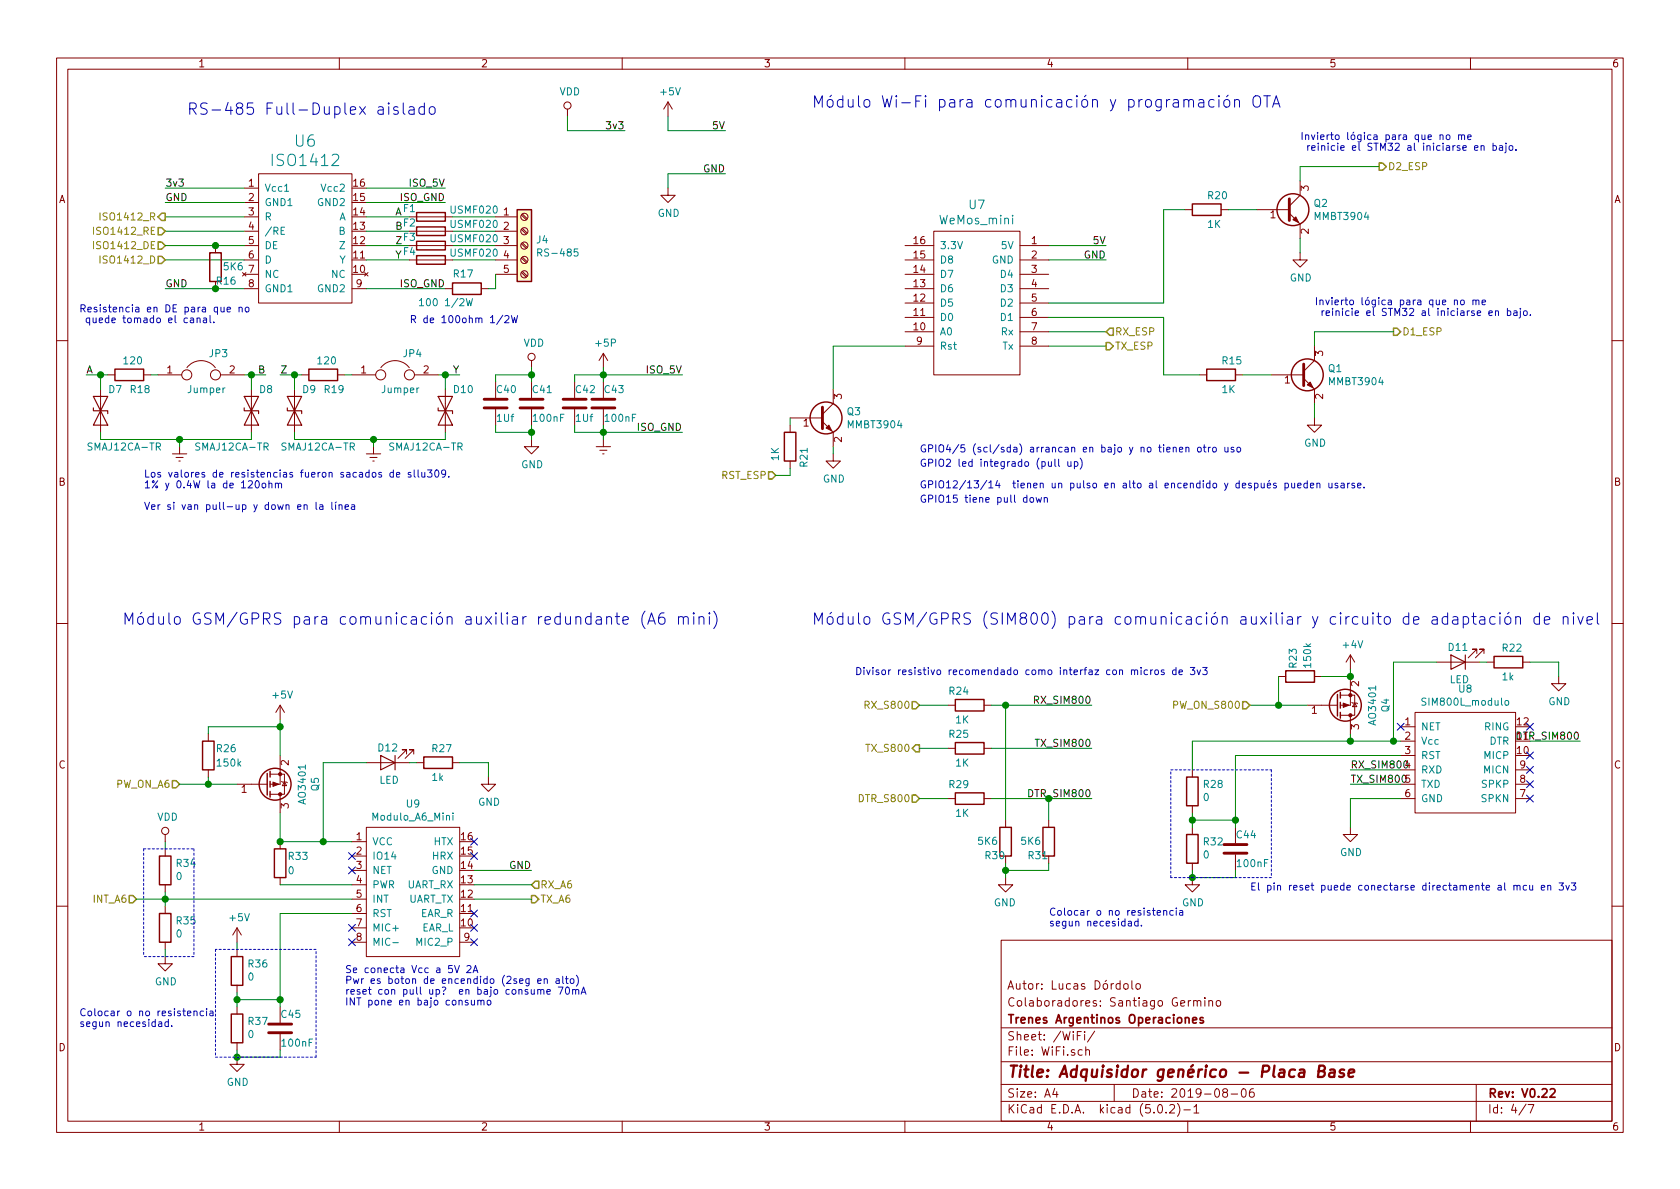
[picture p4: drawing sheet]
<svg xmlns="http://www.w3.org/2000/svg" width="297mm" height="210mm" viewBox="0 0 297 210" stroke-linecap="round" stroke-linejoin="round" font-family="sans-serif">
<g fill="none" stroke="#840000" stroke-width=".18">
<path d="M10 10.3h277v189.9h-277zM12 12.2h273v186.1h-273zM60 10.3v1.9M100.3 19.3v1.3M110 10.3v1.9M118.1 18l-.8 1.3M118.1 18v2.6M118.1 18l.8 1.3M160 10.3v1.9M210 10.3v1.9M260 10.3v1.9M43.2 33.3h2.5"/>
<path d="M43.2 35.8h2.5M43.2 38.3h2.5M45.7 30.7h16.5v22.9h-16.5zM73.7 38.3h6.3M87.6 38.3h3.8M92.2 38l.8 .9M92.4 37.8l.8 .9M118.1 33.3v1.2h1.3l-1.3 1.3-1.3-1.3h1.3M209.5 37.1h1.3M215.9 37.1h1.3M222.2 37.1h5.8M228 37.7l1.9 1.9v2.6"/>
<path d="M229.9 32v2.5l-1.9 1.9M38.1 43.4v1.3M38.1 49.8v1.2M42.9 48.2l.6 .6M43.2 40.9h2.5M43.2 43.4h2.5M43.2 46h2.5M43.2 48.5h2.5M43.2 51h2.5M43.5 48.2l-.6 .6M62.2 51h2.6M64.5 48.2l.6 .6"/>
<path d="M65.1 48.2l-.6 .6M72.4 46h7.6M73.7 40.9h6.3M73.7 43.4h6.3M78.7 51h1.3M85.1 51h1.3M87.6 40.9h3.8M87.6 43.4h3.8M87.6 46h3.8M87.6 48.5h3.8M92.2 48.2l.8 .8M92.2 45.6l.8 .9"/>
<path d="M92.2 43.1l.8 .8M92.2 40.6l.8 .8M92.4 48l.8 .8M92.4 45.5l.8 .8M92.4 42.9l.8 .9M92.4 40.4l.8 .8M160 43.4h5.1M160 46h5.1M160 48.5h5.1M160 51h5.1M160 58.7h5.1M160 56.1h5.1"/>
<path d="M160 53.6h5.1M165.1 40.9h15.2v25.4h-15.2zM180.3 43.4h5.1M180.3 46h5.1M180.3 48.5h5.1M180.3 51h5.1M180.3 58.7h5.1M180.3 56.1h5.1M180.3 53.6h5.1M229.9 44.7v1.3h1.2l-1.2 1.2-1.3-1.2h1.3M10 60.2h2M17.8 68.8v7.6"/>
<path d="M19 66.3h1.3M25.4 66.3h1.3M27.9 66.3h4.2M31.7 79v1.3M33 65a3.2 3.2 0 0 1 5.1 0M39 66.3h4.2M44.4 68.8v7.6M52.1 68.8v7.6M53.3 66.3h1.3M59.7 66.3h1.3M62.2 66.3h4.2M66 79v1.3"/>
<path d="M67.3 65a3.2 3.2 0 0 1 5.1 0M73.3 66.3h4.2M78.7 68.8v7.6M87.6 67.6v2.8M87.6 72.4v2.8M94 77.7v1.3h1.2l-1.2 1.3-1.3-1.3h1.3M94 63.7v1.3M94 67.6v2.8M94 72.4v2.8M101.6 67.6v2.8M101.6 72.4v2.8M105.4 79h2.5"/>
<path d="M106 79.6h1.3M106.7 62.5v2.5M106.7 67.6v2.8M106.7 72.4v2.8M106.7 77.7v1.3M106.7 62.5l-.8 1.2M106.7 62.5l.7 1.2M139.7 73.9h5.7M139.7 75.2v1.2M145.4 74.5l1.9 1.9v2.6M147.3 68.8v2.6l-1.9 1.9M160 61.2h5.1"/>
<path d="M180.3 61.2h5.1M212.1 66.3h1.3M218.4 66.3h1.3M224.8 66.3h5.7M230.5 66.9l1.9 1.9v2.6M232.4 73.9v1.3h1.3l-1.3 1.2-1.3-1.2h1.3M232.4 61.2v2.5l-1.9 2M285 60.2h2M30.5 80.3h2.5M31.1 80.9h1.3M31.6 81.5h.3M64.8 80.3h2.5"/>
<path d="M65.4 80.9h1.3M65.9 81.5h.3M106.6 80.3h.2M139.7 81.5v1.3M147.3 80.3v1.2h1.3l-1.3 1.3-1.3-1.3h1.3M10 110.3h2M226.1 119.6h1.2M232.4 119.6h1.3M238.8 115.8l-.8 1.3M238.8 115.8v2.6M238.8 119.6v5.1h-1.8M238.8 115.8l.7 1.3"/>
<path d="M254 117.1h7.6M261.1 115.6v-.8h-.8h.8l-1.5 1.5M262.4 115.6v-.8h-.8h.8l-1.5 1.5M262.9 117.1h1.3M269.2 117.1h1.3M275.6 119.6v1.3h1.3l-1.3 1.3-1.3-1.3h1.3M285 110.3h2M36.8 129.8v1.3M36.8 136.1v1.3M41.9 138.7h5.3M47.8 136.9h2.5v3.6h-.8M49.5 133.6v5.1h-1.7"/>
<path d="M49.5 124.7l-.7 1.3M49.5 124.7v2.5M49.5 124.7l.8 1.3M49.8 138.2l.1 .1h.8l.1 .1M50.3 138.3l.4 .6h-.8zM64.8 134.9h7.6M71.9 133.3v-.7h-.8h.8l-1.5 1.5M73.2 133.3v-.7h-.8h.8l-1.6 1.5M73.7 134.9h1.2M80 134.9h1.3M86.4 137.4v1.3h1.2l-1.2 1.2-1.3-1.2h1.3M167.6 124.7h1.3"/>
<path d="M167.6 132.3h1.3M174 124.7h1.3M174 132.3h1.3M210.8 136.1v1.3M231.1 124.7h5.4M237 122.9h2.5v3.6h-.7M237 126.5h1.8M238.8 126.5v3.3M239 124.2l.1 .1h.8l.1 .2M239.5 124.3l.4 .7h-.8zM247.6 128.5h2.6M247.6 131.1h2.6"/>
<path d="M247.6 133.6h2.6M247.6 136.1h2.6M247.6 138.7h2.6M250.2 126h17.8v17.8h-17.8zM268 136.1h2.5M268 138.7h2.5M29.2 147.6v1.2M29.2 150.1v1.3M29.2 156.5v1.2M47.8 140.5h1.7M49.5 140.5v3.3M49.5 148.8v1.3"/>
<path d="M49.5 155.2v1.3M62.2 148.8h2.6M62.2 151.4h2.6M62.2 153.9h2.6M62.2 156.5h2.6M62.2 159h2.6M64.8 146.3h16.5v22.9h-16.5zM167.6 141.2h1.3M174 141.2h1.3M177.8 155.2v1.3h-1.3l1.3 1.2 1.3-1.2h-1.3M177.8 145v1.3M177.8 151.4v1.2"/>
<path d="M185.4 145v1.3M185.4 151.4v1.2M210.8 155.2v1.3h1.3l-1.3 1.2-1.3-1.2h1.3M210.8 142.5v1.3M210.8 146.3v1.3M210.8 152.6v1.3M218.4 146.3v2.8M218.4 151.1v2.8M238.8 146.3v1.3h1.2l-1.2 1.2-1.3-1.2h1.3M247.6 141.2h2.6M268 141.2h2.5M10 160.2h2"/>
<path d="M29.2 169.2v1.2h1.3l-1.3 1.3-1.3-1.3h1.3M29.2 160.3v1.2M29.2 166.6v1.3M41.9 164.1v2.5M41.9 167.9v1.3M41.9 174.2v1.3M41.9 178v1.3M41.9 164.1l-.8 1.2M41.9 164.1l.8 1.2M49.5 178v2.8M62.2 161.5h2.6M62.2 164.1h2.6"/>
<path d="M62.2 166.6h2.6M81.3 166.6h2.5M177 166.3h108v32h-108zM198.8 174.1l.2-.2 .4 .2v.7l-.2 .1-.4-.1zM200.1 173.4v1.3l.2 .2M200.9 174.1l.2-.2 .4 .2v.7l-.2 .1-.4-.1zM210.5 176.9l-.4 .3M211 177.1l.1-.1a.37 .37 0 0 1 .6 .1v.8M211 176.9v1M211.7 177.1l.2-.2 .3 .1 .1 .9M213 176.4v.2M213 176.9v1"/>
<path d="M213.7 177.1l.1-.1a.37 .37 0 0 1 .6 .1v.8M213.7 176.9v1M215.1 177.1l.2-.2 .4 .2v.7l-.2 .1-.4-.1zM285 160.2h2M41.9 186.9v1.3h1.3l-1.3 1.3-1.3-1.3h1.3M41.9 184.4v1.3M49.5 182.9v2.8M60 198.3v1.9M110 198.3v1.9M160 198.3v1.9M177 194.8h108M177 191.8h108"/>
<path d="M177 187.8h108M177 181.8h108M186.5 192.5l-.4 1h1M186.8 193v1M190.5 183.1h.5M191.2 182.4h-.7v1.5M191.3 185.7l-.4-.1-.3 .3 .1 .6 .2 .1 .4-.1M191.8 182.4v.2M191.8 182.9v1M192 185.7a.37 .37 0 0 1 .6 .1v.8M192 185.1v1.5M193.5 182.3l-1.2 2"/>
<path d="M197 191.8v3M204.8 195.5l.4-.2a.94 .94 0 0 1 0 1.5 .79 .79 0 0 1-.4-1.3zM206.2 196.7v.1M206.8 195.5l.2-.2h.4l.2 .2 .1 .3-.1 .2-.8 .8h.9M208.2 195.1a1.71 1.71 0 0 1 0 2.3M209.3 196.3h1.2M210 198.3v1.9M211.1 195.8l.4-.5v1.5M211.1 196.8h.9M216.5 193.2l-.3-.3 .1-.2a.48 .48 0 0 1 .6-.1l.1 .2-.1 .3-.6 .1a.48 .48 0 0 0 0 .7l.2 .1 .5-.1v-.4l-.2-.3M217.7 193.5h1.1M219.6 192.7l.4-.2a.94 .94 0 0 1 0 1.5 .82 .82 0 0 1-.4-1.3z"/>
<path d="M221.6 192.5a.59 .59 0 0 0-.7 .7l.1 .7 .2 .1 .5-.1 .1-.5-.2-.2-.4-.1-.3 .3M260 198.3v1.9M261 191.8v6.5M269.8 195.2l-1.2 2M270.2 195.3h1l-.6 1.5"/>
<circle cx="100.3" cy="18.7" r=".63"/>
<circle cx="92.7" cy="38.3" r=".63"/>
<circle cx="92.7" cy="46" r=".63"/>
<circle cx="92.7" cy="43.4" r=".63"/>
<circle cx="92.7" cy="40.9" r=".63"/>
<circle cx="92.7" cy="48.5" r=".63"/>
<circle cx="33" cy="66.3" r=".89"/>
<circle cx="38.1" cy="66.3" r=".89"/>
<circle cx="67.3" cy="66.3" r=".89"/>
<circle cx="72.4" cy="66.3" r=".89"/>
<circle cx="94" cy="63.1" r=".63"/>
<circle cx="29.2" cy="146.9" r=".63"/>
</g>
<path d="M210.9 180.4l.7-.1-.1-.3-.4-.1-.2 .2v.7h.6M212.7 180l-.3-.1-.2 .2v.3l.5 .1v.3h-.5M274.1 192.7l.2-.2h.4l.3 .5-1 1h1" fill="none" stroke="#840000" stroke-width=".3"/>
<path d="M233.1 189.4h.7a.5 .5 0 0 0 .4-.4 .5 .5 0 0 0-.3-.6h-.6l-.3 2h.8a.53 .53 0 0 0 .4-.5 .53 .53 0 0 0-.4-.5M235.2 189.2h.7v1.2M236 189.6l-.7 .1a.41 .41 0 0 0-.3 .3 .41 .41 0 0 0 .2 .4l.7-.1M237.7 189.2a.52 .52 0 0 0-.8 .3l.2 .3 .5 .1v.3l-.3 .2-.5-.1M238.5 189.8l.9-.2v-.4l-.6-.1-.3 .3v.9l.2 .1 .5-.1" fill="none" stroke="#840000" stroke-width=".41"/>
<g fill="none" stroke="#008400" stroke-width=".18">
<path d="M29.2 33.3h14M29.2 35.8h14M29.2 38.3h14M64.8 33.3h13.9M64.8 35.8h13.9M64.8 38.3h7.6M80 38.3h7.6M100.3 20.6v2.5h10.2M118.1 20.6v2.5h10.2M128.3 30.7h-10.2v2.6M209.5 37.1h-3.8v16.5h-20.3M217.2 37.1h5"/>
<path d="M243.8 29.5h-13.9v2.5M29.2 43.4h14M29.2 46h14M29.2 40.9h14M29.2 51h14M64.8 43.4h7.6M64.8 46h7.6M64.8 40.9h7.6M64.8 51h13.9M80 43.4h7.6M80 46h7.6M80 40.9h7.6"/>
<path d="M87.6 48.5v2.5h-1.2M185.4 58.7h10.2M185.4 43.4h10.2M185.4 46h10.2M185.4 56.1h20.3v10.2h6.4M229.9 42.2v2.5M246.4 58.7h-14v2.5M15.2 66.3h3.8M17.8 76.4v1.3h26.6v-1.3M17.8 66.3v2.5M26.7 66.3h1.2M31.7 77.7v1.3"/>
<path d="M43.2 66.3h3.8M44.4 66.3v2.5M49.5 66.3h3.8M52.1 76.4v1.3h26.6v-1.3M52.1 66.3v2.5M61 66.3h1.2M66 77.7v1.3M77.5 66.3h3.8M78.7 66.3v2.5M87.6 75.2v1.2h6.4M94 66.3h-6.4v1.3M94 65v2.6"/>
<path d="M94 75.2v2.5M101.6 75.2v1.2h19M106.7 65v2.6M106.7 75.2v2.5M120.6 66.3h-19v1.3M139.7 73.9v1.3M147.3 79v1.3M160 61.2h-12.7v7.6M185.4 61.2h10.2M219.7 66.3h5.1M232.4 71.4v2.5M139.7 82.8v1.3h-2.5"/>
<path d="M226.1 119.6v5.1M238.8 118.4v1.2h-5.1M254 117.1h-7.6v14M261.6 117.1h1.3M270.5 117.1h5.1v2.5M31.7 138.7h10.2M36.8 137.4v1.3M49.5 127.2v6.4M49.5 128.5h-12.7v1.3M64.8 134.9h-7.7v13.9M72.4 134.9h1.3M81.3 134.9h5.1v2.5"/>
<path d="M162.6 124.7h5M162.6 132.3h5M175.3 124.7h17.7M175.3 132.3h17.7M177.8 124.7v20.3M221 124.7h10.1M238.8 129.8v1.3M238.8 136.1h8.8M238.8 138.7h8.8M247.6 131.1h-36.8v5M247.6 133.6h-29.2v12.7M270.5 131.1h8.9"/>
<path d="M24.1 159h38.1M29.2 148.8v1.3M29.2 157.7v2.6M49.5 143.8v5h12.7M49.5 156.5h12.7M83.8 156.5h10.2M83.8 159h10.2M83.8 153.9h10.2M162.6 141.2h5M175.3 141.2h17.7M177.8 152.6v2.6M185.4 152.6v1.3h-7.6"/>
<path d="M185.4 141.2v3.8M210.8 143.8v2.5M210.8 153.9v1.3h7.6v-1.3M210.8 145h7.6M247.6 141.2h-8.8v5.1M29.2 167.9v1.3M41.9 166.6v1.3M41.9 175.5v2.5M41.9 176.8h7.6M62.2 161.5h-12.7v16.5M41.9 185.7v1.2h7.6v-1.2"/>
</g>
<path d="M50.3 33.8h.7M179 38.1v.1M50.3 40.2h-.6v1.2h.6M74.2 53.2l.3-.4v1.3M74.2 54.1h.7M82.4 52.8l.4 1.3 .2-.9 .2 .9 .3-1.3M95.1 44.7l.6-.1 .1-.2-.1-.3-.1-.1h-.5v1.3M102.2 44h-.7v.6l.2-.1 .5 .1v.6l-.2 .1-.5-.1M266.2 123.9h.3l.2 .1 .1 .5-.2 .2h-.3l-.2-.1zM80.1 143.8v.1M80.1 144.2v.8M69.5 166.7h.9" fill="none" stroke="#008484" stroke-width=".18"/>
<g fill="none" stroke="#000084" stroke-width=".18">
<path d="M247 127.9l1.3 1.2M248.3 127.9l-1.3 1.2M269.9 138.1l1.2 1.2M269.9 135.5l1.2 1.2M269.9 133l1.2 1.2M269.9 127.9l1.2 1.2M271.1 138.1l-1.2 1.2M271.1 135.5l-1.2 1.2M271.1 133l-1.2 1.2M271.1 127.9l-1.2 1.2M61.6 150.8l1.2 1.2M61.6 153.3l1.2 1.2"/>
<path d="M62.8 150.8l-1.2 1.2M62.8 153.3l-1.2 1.2M83.2 150.8l1.2 1.2M83.2 148.2l1.2 1.2M84.4 150.8l-1.2 1.2M84.4 148.2l-1.2 1.2M269.9 140.6l1.2 1.2M271.1 140.6l-1.2 1.2M61.6 163.5l1.2 1.2M61.6 166l1.2 1.2M62.8 163.5l-1.2 1.2M62.8 166l-1.2 1.2"/>
<path d="M83.2 166l1.2 1.2M83.2 163.5l1.2 1.2M83.2 160.9l1.2 1.2M84.4 166l-1.2 1.2M84.4 163.5l-1.2 1.2M84.4 160.9l-1.2 1.2"/>
</g>
<g fill="none" stroke="#0000c2" stroke-width=".18">
<path d="M68.7 18.2l-.1 .1h.2l-.1-.1v.2M68.7 18.9v1.3M70.4 19l-.2-.1-.5 .1v.5a.68 .68 0 0 1 .7 .3v.3l-.2 .1-.6-.1M71.3 18.2v1.7l.3 .3M72.4 19l.1-.1 .6 .1 .1 1.2M73.2 19.3l-.7 .2a.39 .39 0 0 0-.3 .3 .39 .39 0 0 0 .3 .4l.7-.1M75 19l-.6-.1-.3 .3v.6l.2 .3 .1 .1 .6-.1M75 18.2v2M76.1 19a.54 .54 0 0 1 .8 .2v.6a.54 .54 0 0 1-.5 .4 .54 .54 0 0 1-.5-.4v-.6zM212 17.7l.2-.1 .6 .1 .1 1.2M212.9 18.1l-.7 .1a.39 .39 0 0 0-.3 .4 .39 .39 0 0 0 .3 .3l.7-.1M214.7 17.7l-.6-.1-.4 .4v.6l.2 .2 .2 .1 .6-.1"/>
<path d="M215.5 16.9l-.1 .1h.2l-.1-.1v.2M215.5 17.6v1.3M216.6 17.7a.52 .52 0 0 1 .8 .3v.6a.54 .54 0 0 1-.5 .4 .54 .54 0 0 1-.5-.4v-.6zM217.1 16.8l-.2 .3M218.3 17.8a.5 .5 0 0 1 .9 .1v1M218.3 17.6v1.3M221.6 17.2a.68 .68 0 0 1 .8-.3 .68 .68 0 0 1 .5 .7v.7a.68 .68 0 0 1-.9 .6l-.2-.1a1.5 1.5 0 0 1-.2-1.6zM223.4 16.9h1.2M224 16.9v2M225 18.9l.7-2 .6 2M225.2 18.4h.9M254.6 24l.2-.2 .3 .1v.8"/>
<path d="M254.6 23.8v.9M255.8 24l.1-.2 .4 .2 .1 .5-.2 .1-.3 .1-.1-.1zM257.9 24l.2-.2 .3 .1v.8M257.9 23.8v.9M258.4 24l.2-.2 .3 .1 .1 .8M259.5 24.3l.6-.2-.1-.2-.3-.1-.2 .2 .1 .6h.4M260.7 26.2l.6-.1v-.3l-.4-.1-.2 .2 .1 .6h.5M261.9 25.9l.2-.2 .3 .1v.8M261.9 25.7v.9M264 25.8l.3-.1 .3 .3-.1 .5h-.5M264 25.3v1.3M265.1 25.8h.5l.1 .8"/>
<path d="M265.7 26.1h-.4l-.2 .2v.2h.6M266.3 25.7v1.1l-.3 .2M266.3 25.3v.1M266.9 25.9l.2-.2 .3 .2 .1 .5-.1 .1-.3 .1-.2-.1zM268 26.5v.1M33.7 56.3h.5v.8M34.2 56.5l-.4 .1-.2 .2 .1 .2h.5M34.8 56.4l.2-.2 .3 .1 .1 .8M34.8 56.2v.9M36 56.3h.5v.8M36.5 56.5l-.4 .1-.2 .2 .1 .2h.5M37.1 55.8v1.1l.2 .2"/>
<path d="M37.8 56.9v.2M39.1 54.3v.8l.3 .1 .2-.2M39.6 54.3v.9M40.2 54.7l.6-.1-.1-.2-.4-.1-.1 .2v.6h.5M42.3 54.5l.2-.2 .2 .1 .1 .8M42.3 54.3v.9M43.5 54.4l.3-.1 .2 .2-.1 .6-.3 .1-.2-.3zM88.9 55.7l-1.1 1.7M89.3 55.9l.4-.1 .2 .1 .1 .3-.1 .2-.7 .7h.8M90.4 55.8l.3 1.3 .3-.9 .2 .9 .3-1.3M257.1 53.2l.2-.1h.3l.1 .8M257.1 53.1v.8"/>
<path d="M258.3 53.2l.2-.1 .4 .1v.5l-.1 .1-.3 .1-.2-.1zM260.4 53.2l.2-.1h.3l.1 .8M260.4 53.1v.8M261 53.2l.1-.1h.3l.1 .8M262.1 53.5l.6-.1-.1-.3h-.4l-.1 .1v.6h.5M263.2 55.4l.7-.1-.1-.3h-.4l-.2 .1 .1 .6h.5M264.4 55.1l.2-.1h.3v.8M264.4 55v.8M266.5 55h.4l.2 .2-.1 .5h-.5M266.5 54.5v1.3M267.7 55h.4l.1 .8M268.2 55.3h-.4l-.2 .2 .1 .2h.5"/>
<path d="M268.8 55v1.1l-.2 .1M268.8 54.5v.2M269.4 55.1l.2-.1 .4 .1v.5l-.1 .1-.3 .1-.2-.1zM270.6 55.7v.1M207.4 79.2l.2-.1h.3l.1 .8M207.4 79.1v.8M208.5 79.5l.6-.1v-.3h-.4l-.2 .2 .1 .6h.5M209.7 79.2l.2-.1h.3v.8M209.7 79.1v.8M211.8 79.2l.2-.1 .3 .1 .1 .5-.1 .2h-.3l-.2-.1zM212.8 79.1h.4M212.9 78.7v1.1l.3 .1"/>
<path d="M213.7 79.1v.8M214 79.1l-.3 .2M214.5 79.1h.3l.3 .2-.2 .6h-.3l-.1-.1zM216.6 79.1v.8h.3l.2-.1M217.1 79.1v.8M218.1 79.1h-.3l-.1 .2v.1l.4 .2v.3h-.4M218.8 79.1h.3l.3 .2-.2 .6h-.3l-.2-.1zM45.2 85.1l.2-.1a.67 .67 0 0 1 .5 .6 .67 .67 0 0 1-.5 .7l-.3-.5zM46.4 85.6l.2-.2 .3 .2 .1 .4-.1 .2-.3 .1-.2-.1zM47.5 85.6l.2-.2 .3 .1 .1 .8M47.5 85v1.3M48.7 85.6l.2-.2 .3 .1v.8"/>
<path d="M48.7 85.4v.9M49.2 85.6l.2-.2 .3 .1 .1 .8M55.9 88.8v1.1l.2 .2M56.5 89.3h.5l.1 .8M57.1 89.6h-.4l-.2 .2v.2h.6M58.7 88.8v1.1l.2 .2M59.3 89.2v.9M59.5 88.8l-.2 .1M59.9 89.4l.2-.2 .3 .1 .1 .8M59.9 89.2v.9M61 89.7l.6-.1v-.3l-.4-.1-.2 .2 .1 .6h.5M62.2 89.3h.5v.8"/>
<path d="M62.7 89.6h-.4l-.2 .2 .2 .3 .4-.1M69.5 83.6l-.3-.1-.3 .3 .2 .5h.4M69.5 83.1v1.3M70.1 83.9l.6-.1-.1-.2-.3-.1-.2 .2 .1 .6h.4M72.6 83.6l-.3-.1-.1 .2v.2l.4 .1v.3h-.4M73.2 83.1v1.1l.2 .2M73.9 83.1v1.1l.2 .2M74.6 83.5v.8l.3 .1 .2-.2M75.1 83.5v.9M75.6 83.1h.8l-.4 .5 .3 .1v.5l-.2 .2-.5-.2M77 83.2l.2-.1a.67 .67 0 0 1 .4 .6 .67 .67 0 0 1-.4 .7 .83 .83 0 0 1-.2-1.2zM78.8 83.7l-.2 .2h-.3l-.2-.2v-.5l.2-.1h.3l.2 .3a.97 .97 0 0 1-.2 .9l-.4 .1"/>
<path d="M79.3 84.2v.2M182.2 88h.3l.2 .1v.7h-.4l-.2-.2zM183.2 88l.2 .8 .3-.6 .2 .6 .2-.8M184.6 88.1l.2-.1h.3l.1 .8M184.6 88v.8M186.5 81.2v1.1l.2 .2M187.2 81.2v1.1l.2 .2M188.8 81.6l.1 .8 .3 .1 .2-.2M189.4 81.6v.9M190 81.7l.3-.1 .3 .3-.2 .5h-.4M190 81.6v1.3M191 81a1.47 1.47 0 0 1 0 2"/>
<path d="M225.6 85.5l-.3-.1-.2 .2 .1 .2 .4 .1v.3h-.5M227.2 85.5l.4-.1 .2 .3-.1 .5h-.5M227.2 85.4v1.3M228.4 85.4v.8l.3 .1 .2-.1M228.9 85.4v.9M229.4 85.8l.6-.1v-.2l-.4-.1-.2 .2 .1 .6h.5M231.1 85.5l-.3-.1-.3 .3 .2 .5h.4M231.1 85v1.3M231.7 85.8l.6-.1-.1-.2-.3-.1-.2 .2v.6h.5M232.8 85.6l.2-.2 .3 .1 .1 .8M232.8 85.4v.9M234.9 85.4l.1 .8 .3 .1 .2-.1"/>
<path d="M235.5 85.4v.9M236.5 85.5l-.3-.1-.2 .2 .1 .2 .4 .1v.3h-.5M237.1 85.5h.5l.1 .8M237.7 85.7l-.4 .1-.2 .2v.2h.6M238.3 85.4v.9M238.6 85.4l-.3 .3M239.5 85.5l-.3-.1-.2 .2 .1 .2 .4 .1v.3h-.5M240 85.8l.6-.1v-.2l-.4-.1-.2 .2 .1 .6h.5M241.2 86.2v.1M107.3 109.2a.52 .52 0 0 1 .7-.1l.1 1.3M108.8 109h.8M109.1 108.4v1.7l.1 .2 .4 .1"/>
<path d="M110.1 109.7l1-.2-.1-.4-.6-.1-.3 .3 .1 1 .2 .1 .6-.1M114 108.1a2.37 2.37 0 0 0 0 3M114.5 110.4l.7-2 .7 2M114.7 109.8h1M117.4 108.4a.8 .8 0 0 0-1 .8v.8l.4 .4h.4l.3-.2v-.9a.68 .68 0 0 0-1 0l-.1 .2M120 109.2a.5 .5 0 0 1 .8 .1v1.1M120 109v1.4M120.8 109.3a.48 .48 0 0 1 .8-.2l.1 1.3M122.7 108.4l-.1 .1h.2l-.1-.1v.2M122.7 109v1.4M123.6 109.2a.5 .5 0 0 1 .9 .1v1.1M123.6 109v1.4"/>
<path d="M125.4 108.4l-.1 .1h.2l-.1-.1v.2M125.4 109v1.4M126.2 108.1a2.29 2.29 0 0 1 0 3M201.8 118v.2M201.8 118.5v.8M202.9 118.5h-.4l-.2 .2 .1 .5h.5M203.5 118.5v.8M203.8 118.5h-.2l-.1 .2M204.3 118.5h.3l.2 .1-.1 .6-.3 .1-.2-.2zM205.8 118.5h-.3l-.2 .1 .1 .2 .4 .1v.3h-.5M207.9 118.5h-.3l-.3 .2 .1 .5h.5M207.9 118v1.3"/>
<path d="M208.5 118.9l.6-.1-.1-.3h-.4l-.1 .1v.6h.5M210.5 118h.8l-.5 .5 .4 .1 .1 .5-.3 .2-.5-.1M211.7 118.5l.3 .8 .3-.8M212.6 118h.8l-.4 .5 .4 .1v.5l-.2 .2-.6-.1M256.9 109.1l.2-.1 .6 .1 .1 1.3M257.8 109.5l-.7 .1a.39 .39 0 0 0-.3 .4 .39 .39 0 0 0 .3 .4l.7-.1M258.7 109.1l.6-.1 .4 .4v.6l-.2 .3-.2 .1-.6-.1M258.7 109v2M260.2 109h.8M260.5 108.4v1.7l.1 .2 .4 .1M261.7 109.1l.2-.1 .5 .1 .1 1.3M262.5 109.5l-.6 .1a.39 .39 0 0 0-.3 .4 .39 .39 0 0 0 .3 .4l.6-.1"/>
<path d="M264.4 109.1l-.6-.1-.4 .4v.6l.2 .3 .2 .1 .6-.1M265.2 108.4l-.1 .1h.2l-.1-.1v.2M265.2 109v1.4M266.3 109.1a.54 .54 0 0 1 .8 .3v.6a.55 .55 0 0 1-.5 .4 .55 .55 0 0 1-.5-.4v-.6zM266.8 108.3l-.3 .3M268 109.2a.47 .47 0 0 1 .8 .1v1.1M268 109v1.4M272.2 109.1l-.6-.1-.4 .4v.6l.2 .3 .2 .1 .6-.1M272.2 108.4v2M273 109.7l1-.2-.1-.4-.6-.1-.3 .3 .2 1 .1 .1 .6-.1M276.4 109.2a.47 .47 0 0 1 .8 .1v1.1M276.4 109v1.4"/>
<path d="M278.2 108.4l-.1 .1h.2l-.1-.1v.2M278.2 109v1.4M279 109l.5 1.4 .4-1.4M280.6 109.7l1-.2-.1-.4-.6-.1-.3 .3 .1 1 .2 .1 .6-.1M282.4 108.4v1.7l.3 .3M267.7 156.7l.1-.1h.3l.1 .8M267.7 156.6v.8M268.2 156.7l.2-.1h.3l.1 .8M269.9 156.6h-.4l-.2 .2 .1 .5h.5M270.5 156.6v.7l.3 .1 .2-.1M271 156.6v.8M272.5 157l.6-.1-.1-.3h-.3l-.2 .1 .1 .6h.4"/>
<path d="M273.7 156.7l.1-.1h.3l.1 .8M273.7 156.6v.8M275.7 156.1h.7l-.4 .5 .4 .1v.6l-.2 .1-.5-.1M276.9 156.6l.3 .8 .3-.8M277.8 156.1h.8l-.4 .5 .4 .1v.6l-.2 .1-.6-.1M33.1 179.2l.7-.1-.1-.3h-.4l-.2 .2 .1 .6h.5M34.3 178.9l.2-.1h.3v.8M34.3 178.8v.8M36 178.8h-.4l-.2 .2 .1 .6h.5M36.5 178.4v.1M36.5 178.8v.8M37.1 178.8h.5l.1 .8"/>
<path d="M37.7 179.1h-.4l-.2 .2v.3h.6M80.4 170.7l.4 1.3 .4-1.3M82.5 170.9l.5-.2 .3 .4-.8 .9h.8M82.7 176.9h-.3l-.2 .2 .1 .1 .4 .2v.3h-.5M83.3 176.9l.1 .8h.3l.2-.1M83.6 172l.5-1.3 .4 1.3M83.8 171.6h.6M83.9 176.9v.8M84.5 177l.2-.1h.3v.8M84.5 176.9v.8M85 177.1l.2-.2h.3l.1 .8M86.2 176.9h.3l.3 .2-.1 .6h-.3l-.2-.1z"/>
<path d="M95.1 173.5l.6-.1-.1-.3h-.4l-.1 .1v.7h.5M95.1 175.1l.1-.1h.4v.8M95.6 175.2l.2-.2h.3l.1 .8M96.2 173.2l.2-.1h.3l.1 .8M96.2 173.1v.8M96.7 175.4l.6-.1v-.3h-.4l-.2 .2 .1 .6h.5M98.3 173.1h.5l.1 .8M98.7 174.5h.8l-.5 1.3M98.9 173.4h-.4l-.2 .2 .2 .3h.4M99.5 172.6v1.1l.2 .2M100 173.1h.5M100.1 174.7l.2-.2a.69 .69 0 0 1 .4 .7 .69 .69 0 0 1-.4 .6l-.3-.2v-.3z"/>
<path d="M100.2 172.6v1.1l.3 .2M100.9 173.1h.3l.2 .1v.7h-.3l-.3-.2zM101.2 175.1l.2-.1h.3l.1 .8M101.2 175v.8M101.8 175.2l.2-.2h.3v.8M101.9 172.5a1.47 1.47 0 0 1 0 1.9M102.7 175.8l.5-1.3 .4 1.3M102.9 175.5h.6M199.5 163h.5l.1 .7M200.1 163.2l-.5 .1-.1 .1v.3h.6M201.2 163l-.4-.1-.2 .2 .1 .6h.5M201.2 162.5v1.2"/>
<path d="M201.8 163.6v.1M204.6 161.4l.6-.1-.1-.2-.3-.1-.2 .2v.6h.5M205.7 161.1l.2-.1 .3 .1 .1 .7M205.7 161v.8M207.4 161.1l-.3-.1-.3 .2 .2 .6h.4M208 160.6v.1M208 161v.8M208.6 161.1h.5v.7M209.1 161.3l-.4 .1-.2 .1 .1 .3h.5M28.1 180.7h.4l.1 .8M28.6 181h-.4l-.2 .2 .1 .3h.5M29.8 180.7h-.4l-.2 .2 .1 .6h.5"/>
<path d="M29.8 180.3v1.2M30.4 181.4v.1"/>
</g>
<g fill="none" stroke="#840000" stroke-width=".25">
<path d="M73.7 37.6h5v1.5h-5zM91.4 37.1h2.6v12.7h-2.6zM210.8 36.1h5.1v2h-5.1zM37.1 44.7h2v5.1h-2zM73.7 40.1h5v1.6h-5zM73.7 42.7h5v1.5h-5zM73.7 45.2h5v1.5h-5zM80 50h5.1v2.1h-5.1zM20.3 65.3h5.1v2h-5.1zM54.6 65.3h5.1v2h-5.1zM138.7 76.4h2v5.1h-2zM213.4 65.3h5v2h-5z"/>
<path d="M227.3 118.6h5.1v2h-5.1zM264.2 116.1h5v2h-5zM35.8 131.1h2v5h-2zM47.2 136.8v3.8M47.8 136.4v1M47.8 138.2v1M47.8 139.9v1.1M74.9 133.9h5.1v2h-5.1zM168.9 123.7h5.1v2h-5.1zM168.9 131.3h5.1v2h-5.1zM209.8 137.4h2v5.1h-2zM236.5 122.8v3.8"/>
<path d="M237 122.4v1M237 124.2v1M237 126v1M28.2 151.4h2v5.1h-2zM48.5 150.1h2v5.1h-2zM168.9 140.2h5.1v2h-5.1zM176.8 146.3h2v5.1h-2zM184.4 146.3h2v5.1h-2zM209.8 147.6h2v5h-2zM28.2 161.5h2v5.1h-2zM40.9 169.2h2v5h-2zM40.9 179.3h2v5.1h-2z"/>
<circle cx="228.6" cy="37.1" r="2.82"/>
<circle cx="146" cy="73.9" r="2.82"/>
<circle cx="231.1" cy="66.3" r="2.82"/>
<circle cx="48.6" cy="138.7" r="2.82"/>
<circle cx="237.9" cy="124.7" r="2.82"/>
</g>
<g fill="#008400" stroke="#008400" stroke-width=".25">
<circle cx="177.8" cy="124.7" r=".51"/>
<circle cx="106.7" cy="66.3" r=".51"/>
<circle cx="106.7" cy="76.4" r=".51"/>
<circle cx="94" cy="66.3" r=".51"/>
<circle cx="94" cy="76.4" r=".51"/>
<circle cx="38.1" cy="43.4" r=".51"/>
<circle cx="38.1" cy="51" r=".51"/>
<circle cx="44.5" cy="66.3" r=".51"/>
<circle cx="17.8" cy="66.3" r=".51"/>
<circle cx="31.8" cy="77.7" r=".51"/>
<circle cx="78.7" cy="66.3" r=".51"/>
<circle cx="52.1" cy="66.3" r=".51"/>
<circle cx="66" cy="77.7" r=".51"/>
<circle cx="49.5" cy="148.8" r=".51"/>
<circle cx="49.5" cy="128.5" r=".51"/>
<circle cx="36.8" cy="138.7" r=".51"/>
<circle cx="226.1" cy="124.7" r=".51"/>
<circle cx="238.8" cy="119.6" r=".51"/>
<circle cx="41.9" cy="176.8" r=".51"/>
<circle cx="210.8" cy="145" r=".51"/>
<circle cx="57.2" cy="148.8" r=".51"/>
<circle cx="246.4" cy="131.1" r=".51"/>
<circle cx="218.4" cy="145" r=".51"/>
<circle cx="210.8" cy="155.2" r=".51"/>
<circle cx="49.5" cy="176.8" r=".51"/>
<circle cx="41.9" cy="186.9" r=".51"/>
<circle cx="177.8" cy="153.9" r=".51"/>
<circle cx="29.2" cy="159" r=".51"/>
<circle cx="238.8" cy="131.1" r=".51"/>
</g>
<path d="M182.9 123.8l.6-.1 .1-.2v-.3l-.2-.1h-.5v1.3M183 130.7h.8" fill="none" stroke="#000" stroke-width=".18"/>
<g fill="none" stroke="#848400" stroke-width=".25">
<path d="M27.9 38.3l.7-.6h.6v1.3h-.6zM243.8 28.8h.7l.6 .7-.6 .6h-.7zM27.9 40.3h.7l.6 .6-.6 .6h-.7zM27.9 42.8h.7l.6 .6-.6 .7h-.7zM27.9 45.3h.7l.6 .7-.6 .6h-.7zM195.6 58.7l.6-.7h.6v1.3h-.6zM246.4 58h.6l.6 .7-.6 .6h-.6zM195.6 60.6h.6l.6 .6-.6 .6h-.6zM135.9 83.4h.6l.7 .7-.7 .6h-.6zM30.5 138h.6l.6 .7-.6 .6h-.6zM161.3 124.1h.6l.7 .6-.7 .6h-.6zM161.9 131.7h.7v1.3h-.7l-.6-.7z"/>
<path d="M219.7 124.1h.6l.7 .6-.7 .6h-.6zM22.9 158.4h.6l.6 .6-.6 .6h-.6zM94 158.4h.6l.6 .6-.6 .6h-.6zM94.6 155.8h.6v1.3h-.6l-.6-.6zM161.3 140.6h.6l.7 .6-.7 .7h-.6z"/>
</g>
<path d="M17.7 37.6v1.3M16.5 40.2v1.2M16.5 42.7v1.3M17.7 45.3v1.2M153 124.7l.6-.1 .1-.2-.1-.3-.2-.1h-.4v1.3" fill="none" stroke="#848400" stroke-width=".18"/>
<g fill="none" stroke="#840000" stroke-width=".51">
<path d="M228 35.2v3.8M85.6 72.1h4.1M85.6 70.6h4.1M91.9 72.1h4.1M91.9 70.6h4.1M99.6 72.1h4M99.6 70.6h4M104.6 72.1h4.1M104.6 70.6h4.1M145.4 72v3.8M230.5 64.4v3.8M216.4 150.9h4.1"/>
<path d="M216.4 149.3h4.1M47.5 182.6h4.1M47.5 181.1h4.1"/>
</g>
<g fill="#840000" stroke="#840000" stroke-width=".18">
<path d="M228.6 38.9l.5-.6 .5 1.1z"/>
<path d="M231.1 68.1l.5-.5 .6 1z"/>
<path d="M48.3 138.3l1 .4-1 .4z"/>
<path d="M237.5 124.3l1 .4-1 .4z"/>
<path d="M146 75.7l.6-.5 .5 1z"/>
<circle cx="49.5" cy="136.9" r=".28"/>
<circle cx="49.5" cy="140.5" r=".28"/>
<circle cx="238.8" cy="122.9" r=".28"/>
<circle cx="238.8" cy="126.5" r=".28"/>
</g>
<g fill="none" stroke="#840000" stroke-width=".2">
<path d="M16.5 70.1h2.5l-1.2 2.5zM16.5 72.1v.5h2.5v.5M17.8 72.6l1.2 2.6h-2.5zM43.2 70.1h2.5l-1.3 2.5zM43.2 72.1v.5h2.5v.5M44.4 72.6l1.3 2.6h-2.5zM50.8 70.1h2.5l-1.2 2.5zM50.8 72.1v.5h2.5v.5M52.1 72.6l1.2 2.6h-2.5zM77.5 70.1h2.5l-1.3 2.5zM77.5 72.1v.5h2.5v.5M78.7 72.6l1.3 2.6h-2.5z"/>
<path d="M256.5 115.8l2.6 1.3-2.6 1.3zM259.1 115.8v2.6M67.3 133.6l2.5 1.3-2.5 1.2zM69.8 133.6v2.5"/>
</g>
<path d="M91.4 37.1h2.6v12.7h-2.6z" fill="#ffffc2" stroke="#ffffc2" stroke-width=".18"/>
<path d="M207 136.1h17.8M224.8 136.1v19.1M25.4 150.1v19.1M25.4 150.1h8.9M34.3 150.1v19.1M207 155.2v-19.1M224.8 155.2h-17.8M34.3 169.2h-8.9M38.1 167.9v19M55.9 167.9h-17.8M38.1 186.9h17.8M55.9 186.9v-19" fill="none" stroke="#0000c2" stroke-width=".18" stroke-dasharray=".4 .4"/>
<g font-size="2.8" fill="#0000c2">
<text x="33" y="20.3">RS-485 Full-Duplex aislado</text>
<text x="143.5" y="19">Módulo Wi-Fi para comunicación y programación OTA</text>
<text x="21.6" y="110.5">Módulo GSM/GPRS para comunicación auxiliar redundante (A6 mini)</text>
<text x="143.5" y="110.5">Módulo GSM/GPRS (SIM800) para comunicación auxiliar y circuito de adaptación de nivel</text>
</g>
<g font-size="2.8" fill="#008484">
<text x="48.5" y="29.4">ISO1412</text>
<text x="52.2" y="26">U6</text>
</g>
<text font-size="2.8" fill="#840000" x="178" y="190.5">Title: Adquisidor genérico - Placa Base</text>
<g font-size="2.1" fill="#008484">
<text x="166.2" y="39.7">WeMos_mini</text>
<text x="171.4" y="37">U7</text>
</g>
<g font-size="2.1" fill="#840000">
<text x="178" y="178">Colaboradores: Santiago Germino</text>
<text x="178" y="175">Autor: Lucas Dórdolo</text>
<text x="178" y="184">Sheet: /WiFi/</text>
<text x="178" y="181">Trenes Argentinos Operaciones</text>
<text x="178" y="186.7">File: WiFi.sch</text>
<text x="178" y="196.9">KiCad E.D.A. kicad (5.0.2)-1</text>
<text x="178" y="194.1">Size: A4</text>
<text x="200" y="194.1">Date: 2019-08-06</text>
<text x="263" y="194.1">Rev: V0.22</text>
<text x="263" y="196.9">Id: 4/7</text>
</g>
<g font-size="1.8" fill="#840000">
<text x="35" y="11.9">1</text>
<text x="85" y="11.9">2</text>
<text x="135" y="11.9">3</text>
<text x="185" y="11.9">4</text>
<text x="235" y="11.9">5</text>
<text x="285" y="11.9">6</text>
<text x="10.4" y="35.9">A</text>
<text x="44" y="33">1</text>
<text x="44" y="35.6">2</text>
<text x="62.5" y="35.6">15</text>
<text x="62.5" y="33">16</text>
<text x="231.4" y="33.8" transform="rotate(-90 231.4 33.8)">3</text>
<text x="285.4" y="35.9">A</text>
<text x="44" y="38.1">3</text>
<text x="44" y="40.6">4</text>
<text x="62.5" y="40.6">13</text>
<text x="62.5" y="38.1">14</text>
<text x="89.1" y="38.1">1</text>
<text x="89.1" y="40.6">2</text>
<text x="224.6" y="38.6">1</text>
<text x="231.4" y="41.4" transform="rotate(-90 231.4 41.4)">2</text>
<text x="44" y="43.2">5</text>
<text x="44" y="45.7">6</text>
<text x="62.5" y="45.7">11</text>
<text x="62.5" y="43.2">12</text>
<text x="89.1" y="43.2">3</text>
<text x="89.1" y="45.7">4</text>
<text x="161.6" y="45.7">15</text>
<text x="161.6" y="43.2">16</text>
<text x="182.4" y="43.2">1</text>
<text x="182.4" y="45.7">2</text>
<text x="44" y="48.3">7</text>
<text x="44" y="50.8">8</text>
<text x="62.5" y="48.3">10</text>
<text x="63" y="50.8">9</text>
<text x="89.1" y="48.3">5</text>
<text x="161.6" y="53.3">12</text>
<text x="161.6" y="50.8">13</text>
<text x="161.6" y="48.3">14</text>
<text x="182.4" y="48.3">3</text>
<text x="182.4" y="50.8">4</text>
<text x="182.4" y="53.3">5</text>
<text x="161.6" y="58.4">10</text>
<text x="161.6" y="55.9">11</text>
<text x="182.4" y="55.9">6</text>
<text x="182.4" y="58.4">7</text>
<text x="162.1" y="61">9</text>
<text x="182.4" y="61">8</text>
<text x="233.9" y="63" transform="rotate(-90 233.9 63)">3</text>
<text x="29.5" y="66">1</text>
<text x="40.6" y="66">2</text>
<text x="63.8" y="66">1</text>
<text x="74.9" y="66">2</text>
<text x="148.8" y="70.6" transform="rotate(-90 148.8 70.6)">3</text>
<text x="227.2" y="67.8">1</text>
<text x="233.9" y="70.6" transform="rotate(-90 233.9 70.6)">2</text>
<text x="142.1" y="75.4">1</text>
<text x="148.8" y="78.2" transform="rotate(-90 148.8 78.2)">2</text>
<text x="10.4" y="85.9">B</text>
<text x="285.4" y="85.9">B</text>
<text x="240.3" y="121.4" transform="rotate(-90 240.3 121.4)">2</text>
<text x="231.9" y="126.2">1</text>
<text x="240.3" y="129" transform="rotate(-90 240.3 129)">3</text>
<text x="248.4" y="128.3">1</text>
<text x="248.4" y="130.8">2</text>
<text x="268.3" y="128.3">12</text>
<text x="10.4" y="135.9">C</text>
<text x="51.1" y="135.4" transform="rotate(-90 51.1 135.4)">2</text>
<text x="248.4" y="133.3">3</text>
<text x="268.3" y="133.3">10</text>
<text x="268.8" y="135.9">9</text>
<text x="285.4" y="135.9">C</text>
<text x="42.7" y="140.2">1</text>
<text x="51.1" y="143" transform="rotate(-90 51.1 143)">3</text>
<text x="248.4" y="141">6</text>
<text x="268.8" y="141">7</text>
<text x="268.8" y="138.4">8</text>
<text x="63" y="148.6">1</text>
<text x="81.6" y="148.6">16</text>
<text x="63" y="151.1">2</text>
<text x="63" y="153.7">3</text>
<text x="81.6" y="153.7">14</text>
<text x="81.6" y="151.1">15</text>
<text x="63" y="156.2">4</text>
<text x="63" y="158.7">5</text>
<text x="63" y="161.3">6</text>
<text x="81.6" y="161.3">11</text>
<text x="81.6" y="158.7">12</text>
<text x="81.6" y="156.2">13</text>
<text x="63" y="163.8">7</text>
<text x="63" y="166.4">8</text>
<text x="81.6" y="163.8">10</text>
<text x="82.1" y="166.4">9</text>
<text x="10.4" y="185.9">D</text>
<text x="285.4" y="185.9">D</text>
<text x="35" y="199.9">1</text>
<text x="85" y="199.9">2</text>
<text x="135" y="199.9">3</text>
<text x="185" y="199.9">4</text>
<text x="235" y="199.9">5</text>
<text x="285" y="199.9">6</text>
</g>
<g font-size="1.8" fill="#008484">
<text x="98.9" y="16.9">VDD</text>
<text x="116.9" y="16.9">+5V</text>
<text x="46.7" y="33.9">Vcc1</text>
<text x="57.1" y="33.9">Vcc2</text>
<text x="213.6" y="35.2">R20</text>
<text x="46.7" y="36.4">GND1</text>
<text x="46.7" y="39">R</text>
<text x="46.7" y="41.5">/RE</text>
<text x="56.3" y="36.4">GND2</text>
<text x="59.9" y="41.5">B</text>
<text x="59.9" y="39">A</text>
<text x="71.4" y="37.5">F1</text>
<text x="71.4" y="40.1">F2</text>
<text x="79.9" y="37.8">USMF020</text>
<text x="79.9" y="40.3">USMF020</text>
<text x="116.3" y="38.3">GND</text>
<text x="213.6" y="40.3">1K</text>
<text x="232.4" y="36.6">Q2</text>
<text x="232.6" y="38.9">MMBT3904</text>
<text x="39.6" y="47.8">5K6</text>
<text x="46.7" y="44.1">DE</text>
<text x="46.7" y="46.6">D</text>
<text x="60" y="46.6">Y</text>
<text x="60.1" y="44.1">Z</text>
<text x="71.4" y="42.6">F3</text>
<text x="71.4" y="45.1">F4</text>
<text x="79.9" y="42.8">USMF020</text>
<text x="79.9" y="45.4">USMF020</text>
<text x="94.9" y="43">J4</text>
<text x="95.6" y="45.4">RS-485</text>
<text x="166.1" y="46.6">D8</text>
<text x="166.1" y="44.1">3.3V</text>
<text x="175.4" y="46.6">GND</text>
<text x="177.2" y="44.1">5V</text>
<text x="38.4" y="50.3">R16</text>
<text x="46.7" y="49.1">NC</text>
<text x="46.7" y="51.7">GND1</text>
<text x="56.3" y="51.7">GND2</text>
<text x="58.6" y="49.1">NC</text>
<text x="80.3" y="49.1">R17</text>
<text x="166.1" y="51.7">D6</text>
<text x="166.1" y="49.1">D7</text>
<text x="177.1" y="49.1">D4</text>
<text x="177.1" y="51.7">D3</text>
<text x="228" y="49.8">GND</text>
<text x="75.1" y="54.1">100 1/2W</text>
<text x="166.1" y="59.3">A0</text>
<text x="166.1" y="56.8">D0</text>
<text x="166.1" y="54.2">D5</text>
<text x="177.1" y="54.2">D2</text>
<text x="177.1" y="56.8">D1</text>
<text x="177.1" y="59.3">Rx</text>
<text x="22" y="64.4">120</text>
<text x="37.1" y="63.2">JP3</text>
<text x="56.3" y="64.4">120</text>
<text x="71.3" y="63.2">JP4</text>
<text x="92.6" y="61.3">VDD</text>
<text x="105.5" y="61.3">+5P</text>
<text x="166.1" y="61.8">Rst</text>
<text x="177.3" y="61.8">Tx</text>
<text x="216.2" y="64.4">R15</text>
<text x="234.9" y="65.8">Q1</text>
<text x="19.3" y="69.5">D7</text>
<text x="23.1" y="69.5">R18</text>
<text x="33.3" y="69.5">Jumper</text>
<text x="45.9" y="69.5">D8</text>
<text x="53.5" y="69.5">D9</text>
<text x="57.4" y="69.5">R19</text>
<text x="67.6" y="69.5">Jumper</text>
<text x="80.3" y="69.5">D10</text>
<text x="87.9" y="69.5">C40</text>
<text x="94.3" y="69.5">C41</text>
<text x="101.9" y="69.5">C42</text>
<text x="107" y="69.5">C43</text>
<text x="216.1" y="69.5">1K</text>
<text x="235.2" y="68.1">MMBT3904</text>
<text x="87.9" y="74.6">1Uf</text>
<text x="94.4" y="74.6">100nF</text>
<text x="101.9" y="74.6">1Uf</text>
<text x="107.1" y="74.6">100nF</text>
<text x="149.8" y="73.4">Q3</text>
<text x="150.1" y="75.7">MMBT3904</text>
<text x="15.8" y="79.7">SMAJ12CA-TR</text>
<text x="34.8" y="79.7">SMAJ12CA-TR</text>
<text x="50.1" y="79.7">SMAJ12CA-TR</text>
<text x="69.1" y="79.7">SMAJ12CA-TR</text>
<text x="92.2" y="82.8">GND</text>
<text x="137.7" y="81.4" transform="rotate(-90 137.7 81.4)">1K</text>
<text x="142.8" y="82.5" transform="rotate(-90 142.8 82.5)">R21</text>
<text x="230.6" y="79">GND</text>
<text x="145.5" y="85.3">GND</text>
<text x="229.3" y="118.1" transform="rotate(-90 229.3 118.1)">R23</text>
<text x="231.8" y="117.9" transform="rotate(-90 231.8 117.9)">150k</text>
<text x="237.5" y="114.6">+4V</text>
<text x="256.2" y="115.1">D11</text>
<text x="265.7" y="115.2">R22</text>
<text x="48.3" y="123.5">+5V</text>
<text x="167.9" y="122.9">R24</text>
<text x="245.6" y="125.9" transform="rotate(-90 245.6 125.9)">Q4</text>
<text x="251.8" y="124.8">SIM800L_modulo</text>
<text x="256.3" y="120.8">LED</text>
<text x="258" y="122.5">U8</text>
<text x="265.7" y="120.3">1k</text>
<text x="273.8" y="124.7">GND</text>
<text x="167.9" y="130.5">R25</text>
<text x="169" y="127.9">1K</text>
<text x="243.3" y="128" transform="rotate(-90 243.3 128)">AO3401</text>
<text x="251.2" y="129.2">NET</text>
<text x="251.2" y="131.7">Vcc</text>
<text x="262.5" y="129.2">RING</text>
<text x="263.3" y="131.7">DTR</text>
<text x="38.4" y="133">R26</text>
<text x="38.5" y="135.6">150k</text>
<text x="66.9" y="132.9">D12</text>
<text x="76.5" y="133">R27</text>
<text x="169" y="135.6">1K</text>
<text x="251.2" y="134.2">RST</text>
<text x="251.2" y="136.8">RXD</text>
<text x="262.4" y="136.8">MICN</text>
<text x="262.5" y="134.2">MICP</text>
<text x="54.1" y="142" transform="rotate(-90 54.1 142)">AO3401</text>
<text x="56.4" y="139.8" transform="rotate(-90 56.4 139.8)">Q5</text>
<text x="67.1" y="138.6">LED</text>
<text x="71.9" y="142.8">U9</text>
<text x="76.4" y="138.1">1k</text>
<text x="84.5" y="142.5">GND</text>
<text x="167.9" y="139.4">R29</text>
<text x="212.8" y="141.7">0</text>
<text x="212.9" y="139.3">R28</text>
<text x="251.2" y="139.3">TXD</text>
<text x="251.2" y="141.9">GND</text>
<text x="262.1" y="141.9">SPKN</text>
<text x="262.1" y="139.3">SPKP</text>
<text x="27.8" y="145.1">VDD</text>
<text x="65.8" y="149.5">VCC</text>
<text x="66" y="145.1">Modulo_A6_Mini</text>
<text x="76.7" y="149.5">HTX</text>
<text x="169" y="144.4">1K</text>
<text x="173" y="149.4">5K6</text>
<text x="180.6" y="149.4">5K6</text>
<text x="212.9" y="149.5">R32</text>
<text x="218.7" y="148.3">C44</text>
<text x="31.2" y="155.6">0</text>
<text x="31.3" y="153.3">R34</text>
<text x="51" y="154.6">0</text>
<text x="51.1" y="152.1">R33</text>
<text x="65.8" y="152">IO14</text>
<text x="65.8" y="154.6">NET</text>
<text x="76.3" y="154.6">GND</text>
<text x="76.5" y="152">HRX</text>
<text x="174.3" y="151.9">R30</text>
<text x="181.9" y="151.9">R31</text>
<text x="212.8" y="151.8">0</text>
<text x="218.9" y="153.3">100nF</text>
<text x="236.9" y="151.4">GND</text>
<text x="65.8" y="157.1">PWR</text>
<text x="65.8" y="159.6">INT</text>
<text x="71.9" y="157.1">UART_RX</text>
<text x="72.1" y="159.6">UART_TX</text>
<text x="175.7" y="160.3">GND</text>
<text x="209" y="160.3">GND</text>
<text x="31.2" y="165.8">0</text>
<text x="31.3" y="163.5">R35</text>
<text x="40.7" y="162.9">+5V</text>
<text x="65.8" y="162.2">RST</text>
<text x="65.8" y="164.7">MIC+</text>
<text x="65.8" y="167.3">MIC-</text>
<text x="73.9" y="167.3">MIC2_P</text>
<text x="74.3" y="162.2">EAR_R</text>
<text x="74.5" y="164.7">EAR_L</text>
<text x="43.9" y="173.4">0</text>
<text x="44" y="171.1">R36</text>
<text x="27.4" y="174.2">GND</text>
<text x="43.9" y="183.6">0</text>
<text x="44" y="181.2">R37</text>
<text x="49.8" y="180">C45</text>
<text x="50" y="185.1">100nF</text>
<text x="40.1" y="192">GND</text>
</g>
<g font-size="1.8">
<text x="107.5" y="22.9">3v3</text>
<text x="126.1" y="22.9">5V</text>
<text x="29.2" y="33">3v3</text>
<text x="29.2" y="35.6">GND</text>
<text x="70.8" y="35.6">ISO_GND</text>
<text x="72.5" y="33">ISO_5V</text>
<text x="124.3" y="30.5">GND</text>
<text x="69.8" y="38.1">A</text>
<text x="69.8" y="40.6">B</text>
<text x="69.8" y="43.2">Z</text>
<text x="69.8" y="45.7">Y</text>
<text x="191.6" y="45.7">GND</text>
<text x="193.4" y="43.2">5V</text>
<text x="29.2" y="50.8">GND</text>
<text x="70.8" y="50.8">ISO_GND</text>
<text x="15.2" y="66">A</text>
<text x="45.7" y="66">B</text>
<text x="49.5" y="66">Z</text>
<text x="80.1" y="66">Y</text>
<text x="114.5" y="66">ISO_5V</text>
<text x="112.7" y="76.2">ISO_GND</text>
<text x="183.5" y="124.5">RX_SIM800</text>
<text x="268.3" y="130.8">11</text>
<text x="268.7" y="130.8">DTR_SIM800</text>
<text x="183.7" y="132.1">TX_SIM800</text>
<text x="238.8" y="135.9">RX_SIM8004</text>
<text x="238.8" y="138.4">TX_SIM800</text>
<text x="248.4" y="138.4">5</text>
<text x="90" y="153.7">GND</text>
</g>
<g font-size="1.8" fill="#0000c2">
<text x="229.9" y="24.8">Invierto lógica para que no me</text>
<text x="230.4" y="26.7">reinicie el STM32 al iniciarse en bajo.</text>
<text x="232.4" y="54">Invierto lógica para que no me</text>
<text x="14" y="55.2">Resistencia en DE para que no</text>
<text x="14.5" y="57.1">quede tomado el canal.</text>
<text x="72.4" y="57.1">R de 100ohm 1/2W</text>
<text x="232.9" y="55.9">reinicie el STM32 al iniciarse en bajo.</text>
<text x="162.6" y="80">GPIO4/5 (scl/sda) arrancan en bajo y no tienen otro uso</text>
<text x="162.6" y="82.5">GPIO2 led integrado (pull up)</text>
<text x="25.4" y="84.4">Los valores de resistencias fueron sacados de sllu309.</text>
<text x="25.4" y="86.4">1% y 0.4W la de 120ohm</text>
<text x="162.6" y="88.9">GPIO15 tiene pull down</text>
<text x="162.6" y="86.4">GPIO12/13/14 tienen un pulso en alto al encendido y después pueden usarse.</text>
<text x="25.4" y="90.2">Ver si van pull-up y down en la línea</text>
<text x="151.1" y="119.4">Divisor resistivo recomendado como interfaz con micros de 3v3</text>
<text x="185.4" y="161.9">Colocar o no resistencia</text>
<text x="221" y="157.5">El pin reset puede conectarse directamente al mcu en 3v3</text>
<text x="185.4" y="163.8">segun necesidad.</text>
<text x="61" y="172.1">Se conecta Vcc a 5V 2A</text>
<text x="61" y="174">Pwr es boton de encendido (2seg en alto)</text>
<text x="14" y="179.7">Colocar o no resistencia</text>
<text x="61" y="175.9">reset con pull up? en bajo consume 70mA</text>
<text x="61" y="177.8">INT pone en bajo consumo</text>
<text x="14" y="181.6">segun necesidad.</text>
</g>
<g font-size="1.8" fill="#848400">
<text x="245.4" y="30.1">D2_ESP</text>
<text x="17.3" y="41.5">ISO1412_RE</text>
<text x="18.4" y="39">ISO1412_R</text>
<text x="17.3" y="44.1">ISO1412_DE</text>
<text x="18.4" y="46.6">ISO1412_D</text>
<text x="197.1" y="59.3">RX_ESP</text>
<text x="247.9" y="59.3">D1_ESP</text>
<text x="197.1" y="61.8">TX_ESP</text>
<text x="127.6" y="84.7">RST_ESP</text>
<text x="153.5" y="125.3">RX_S800</text>
<text x="207.8" y="125.3">PW_ON_S800</text>
<text x="153.7" y="133">TX_S800</text>
<text x="20.5" y="139.3">PW_ON_A6</text>
<text x="152.3" y="141.9">DTR_S800</text>
<text x="16.5" y="159.6">INT_A6</text>
<text x="95.5" y="157.1">RX_A6</text>
<text x="95.5" y="159.6">TX_A6</text>
</g>
<text font-size="1.8" fill="#008400" x="182.3" y="141">DTR_SIM800</text>
</svg>
